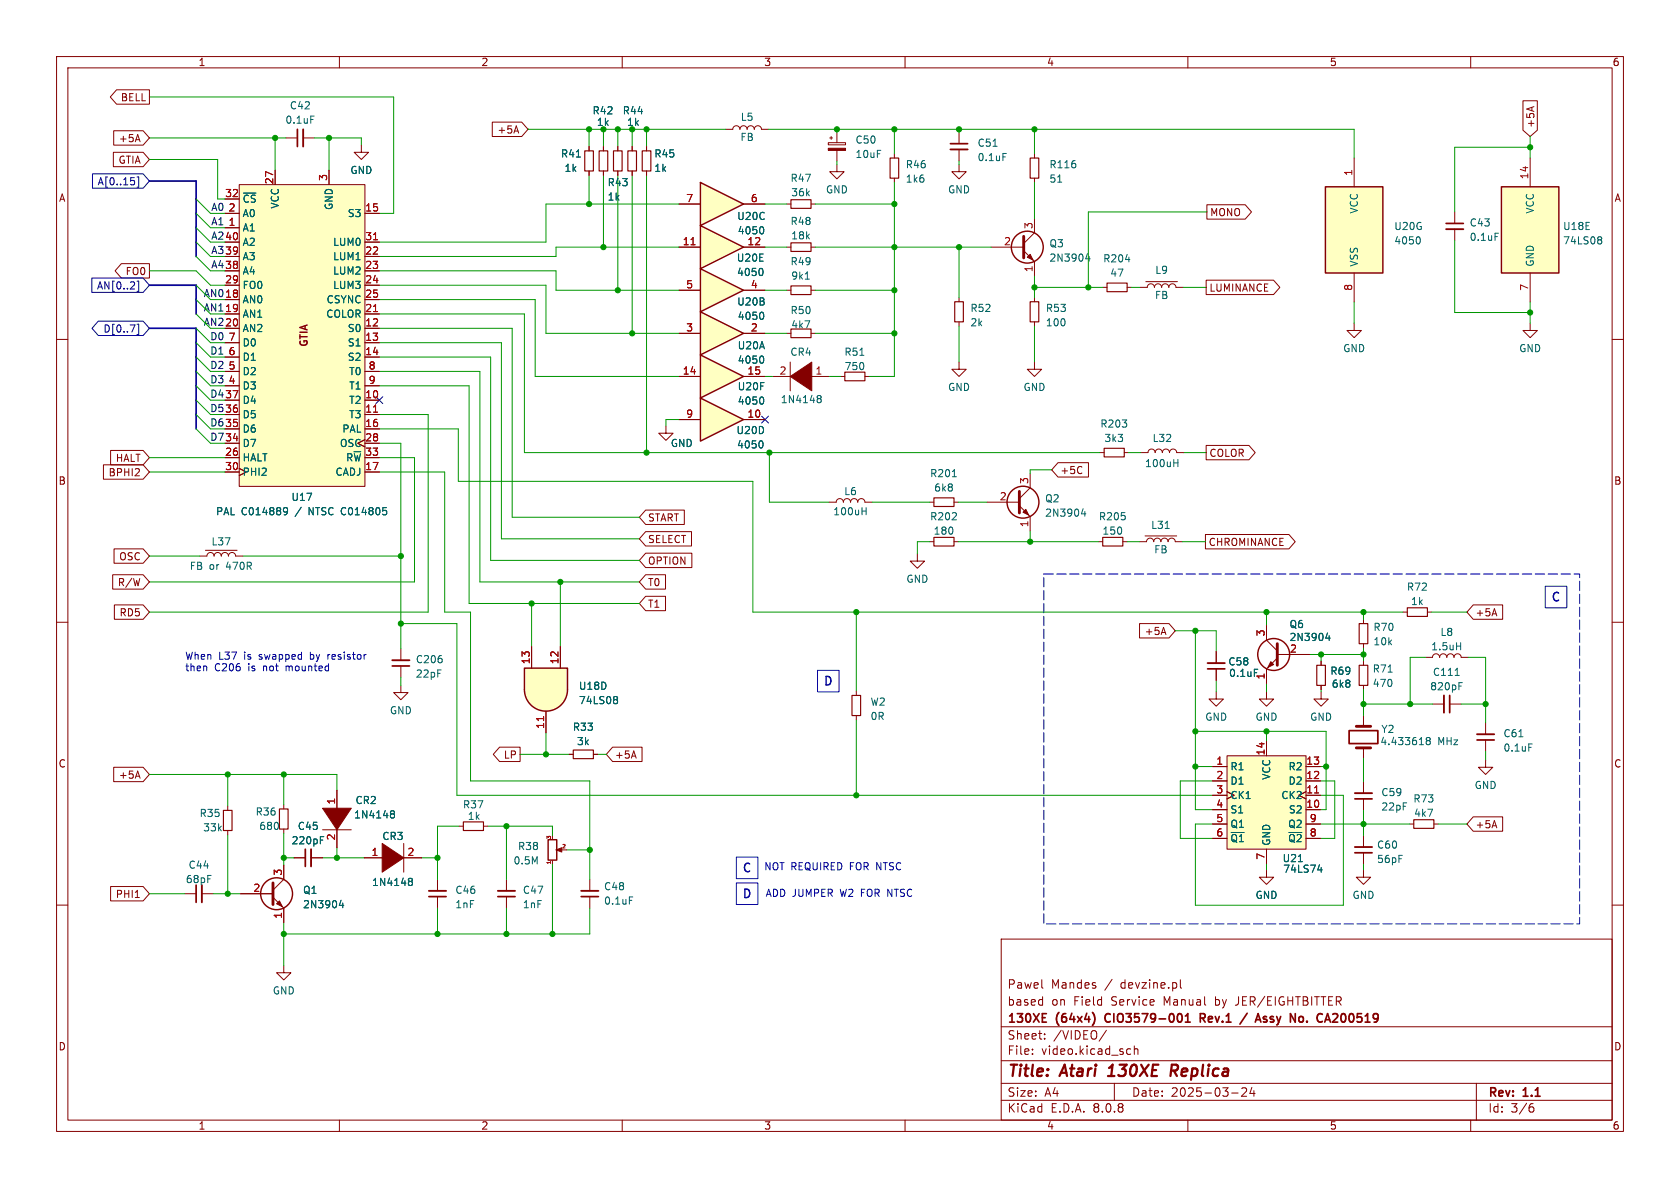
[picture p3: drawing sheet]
<svg xmlns="http://www.w3.org/2000/svg" width="297mm" height="210mm" viewBox="0 0 297 210" stroke-linecap="round" stroke-linejoin="round" font-family="sans-serif">
<g fill="none" stroke="#840000" stroke-width=".18">
<path d="M10 10h277v190h-277zM12 12h273v186h-273zM60 10v2M110 10v2M160 10v2M210 10v2M260 10v2M109.2 25.9v.8M109.2 30.2v.8M201.5 50.8h1.3a.64 .64 0 0 1 .7-.6 .64 .64 0 0 1 .6 .6 .64 .64 0 0 1 .6-.6 .64 .64 0 0 1 .7 .6 .64 .64 0 0 1 .6-.6 .64 .64 0 0 1 .6 .6 .64 .64 0 0 1 .7-.6 .64 .64 0 0 1 .6 .6h1.3M202.6 49.8h5.6M10 60h2"/>
<path d="M285 60h2M201.4 95.8h1.3a.64 .64 0 0 1 .6-.7 .64 .64 0 0 1 .7 .7 .64 .64 0 0 1 .6-.7 .64 .64 0 0 1 .6 .7 .64 .64 0 0 1 .7-.7 .64 .64 0 0 1 .6 .7 .64 .64 0 0 1 .6-.7 .64 .64 0 0 1 .7 .7h1.2M202.4 94.7h5.6M10 110h2M285 110h2M70.9 121.2v1.2h1.2l-1.2 1.3-1.3-1.3h1.3M241 138.2v2M262.6 134.4v1.2h1.3l-1.3 1.3-1.2-1.3h1.2M262.6 127.8v2M262.6 130.8v2M42.5 158h5.8M48.3 158.6l1.9 1.9v2.6"/>
<path d="M50.2 152.9v2.5l-1.9 2M51.9 151.6h2.1M55 151.6h2M241 141.2v2.1M10 160h2M177 166h108v32h-108zM184.2 176.7l.1 .1M184.2 174.6l.2 .1M184.3 176.2v1.5M184.3 177.6l-.1 .1M208.7 173.2v1.3l.2 .2M285 160h2"/>
<path d="M60 198v2M110 198v2M160 198v2M177 194.5h108M177 191.5h108M177 187.5h108M177 181.5h108M182.5 186.3v.1M182.5 185.5v.1M184.7 183.6v.1M184.7 182.8v.1M195.6 182.1l-1.3 2"/>
<path d="M197 191.5v3M199.5 185.4l.4 .1M199.9 186.3l-.4 .1M200.5 185.5l.2-.1 .4 .1 .1 .9M200.5 184.9v1.5M210 198v2M217.7 193.2h1.2M219.5 192.4l.6-.1 .2 .1 .1 .3-.9 1.1h.9M221.3 192.2l-.3 1.1h.9M221.7 192.8v1M260 198v2M261 191.5v6.5"/>
<path d="M270.6 195.7h.4l.2 .3-.1 .5-.5 .1M271 195.1l-.4 .1"/>
</g>
<path d="M195.9 190.2h1.1M196.5 188.5l-.4 .3M207.5 189.3l.6 .9M207.9 188.2h-.7l-.3 2M208 189.2l-1 .1" fill="none" stroke="#840000" stroke-width=".4"/>
<g fill="none" stroke="#840000" stroke-width=".3">
<path d="M261.1 130.8h3.1M54 150.1v3.1M239.5 141.2h3.1M184.3 179.2h.7M193.5 179.6v1M195.5 179.4l-.2 .4 .2 .7M208.9 179.5v.9M209.6 179.6l.4-.4v1.5M212.6 180l.5 .7M212.9 179.3l-.7-.1v1.5M212.9 179.9l-.7 .1M220.5 179.1l-1.3 1.9"/>
<path d="M222.4 179.2l.5 1.5M223.9 179.8l-.3-.1-.3 .2 .1 .2 .5 .2M230.1 179.7l.3 .3v.4l-.3 .3M234.7 179.2l.5 1.5M236.2 179.2l-.6 .1M236.4 179.8l-.8 .9h.9M184.3 180.7h.7M209.6 180.7h.8M222.1 180.3h.7M223.3 180.6h.6"/>
</g>
<path d="M261.1 129.8h3.1M55 150.1v3.1M239.5 140.2h3.1" fill="none" stroke="#840000" stroke-width=".33"/>
<path d="M206 93.4h.7M268.5 130.2h.7M270.3 131.5h.6M56.6 148.5h.5M56.6 147.9h.6M60.3 159.1l-.3 .9h.8M60.6 159.6v.9" fill="none" stroke="#006464" stroke-width=".18"/>
<path d="M48.3 156.1v3.8" fill="none" stroke="#840000" stroke-width=".51"/>
<path d="M48.9 159.8l.5-.5 .5 1z" fill="#840000" stroke="#840000" stroke-width=".18"/>
<circle cx="48.9" cy="158" r="2.82" fill="none" stroke="#840000" stroke-width=".25"/>
<path d="M108.5 26.7h1.5v3.5h-1.5z" fill="none" stroke="#840000" stroke-width=".2"/>
<path d="M123.8 55.1l7.6 3.8-7.6 3.8z" fill="#ffffc2"/>
<path d="M123.8 55.1l7.6 3.8-7.6 3.8z" fill="none" stroke="#840000" stroke-width=".25"/>
<path d="M257.2 37.5v2M120 58.9h3.8M131.4 58.9h3.9M257.2 40.5v2M270.5 57.2v1.2h1.3l-1.3 1.3-1.3-1.3h1.3M215 122.3v1.3h1.3l-1.3 1.2-1.3-1.2h1.3M223.9 122.3v1.3h1.3l-1.3 1.2-1.3-1.2h1.3M233.6 122.3v1.3h1.2l-1.2 1.2-1.3-1.2h1.3" fill="none" stroke="#840000" stroke-width=".18"/>
<path d="M264.3 41.2h.6M134.7 62.9a.79 .79 0 0 1 0 1.3" fill="none" stroke="#006464" stroke-width=".18"/>
<path d="M255.7 40.5h3" fill="none" stroke="#840000" stroke-width=".33"/>
<path d="M255.7 39.5h3" fill="none" stroke="#840000" stroke-width=".3"/>
<path d="M234.3 33h10.2v15.3h-10.2z" fill="#ffffc2"/>
<path d="M234.3 33h10.2v15.3h-10.2z" fill="none" stroke="#840000" stroke-width=".25"/>
<path d="M239.4 27.9v5.1M239.4 57.2v1.2h1.3l-1.3 1.3-1.3-1.3h1.3M239.4 48.3v5" fill="none" stroke="#840000" stroke-width=".18"/>
<path d="M250.8 41.9a.79 .79 0 0 1 0 1.2" fill="none" stroke="#006464" stroke-width=".18"/>
<path d="M123.8 70.4l7.6 3.8-7.6 3.8z" fill="#ffffc2"/>
<path d="M123.8 70.4l7.6 3.8-7.6 3.8z" fill="none" stroke="#840000" stroke-width=".25"/>
<path d="M120 74.2h3.8M131.4 74.2h3.9" fill="none" stroke="#840000" stroke-width=".18"/>
<path d="M134.6 77.9a.79 .79 0 0 1 0 1.3" fill="none" stroke="#006464" stroke-width=".18"/>
<path d="M123.8 62.7l7.6 3.8-7.6 3.9z" fill="#ffffc2"/>
<path d="M123.8 62.7l7.6 3.8-7.6 3.9z" fill="none" stroke="#840000" stroke-width=".25"/>
<path d="M182.9 27.2v.7M182.9 31.5v.8M120 66.5h3.8M131.4 66.5h3.9M50.2 142.2v.8M50.2 146.6v.7" fill="none" stroke="#840000" stroke-width=".18"/>
<path d="M187 32.2h.7M134.7 70.2a.79 .79 0 0 1 0 1.2" fill="none" stroke="#006464" stroke-width=".18"/>
<path d="M182.1 27.9h1.5v3.6h-1.5zM49.4 143h1.5v3.6h-1.5z" fill="none" stroke="#840000" stroke-width=".2"/>
<path d="M265.4 33h10.2v15.3h-10.2z" fill="#ffffc2"/>
<path d="M265.4 33h10.2v15.3h-10.2z" fill="none" stroke="#840000" stroke-width=".25"/>
<path d="M270.5 27.9v5.1M270.5 48.3v5" fill="none" stroke="#840000" stroke-width=".18"/>
<path d="M282.7 41.9h.2l.3 .2-.3 .3M282.7 42.4h.2M282.9 42.4l.3 .2v.3l-.2 .2h-.3" fill="none" stroke="#006464" stroke-width=".18"/>
<path d="M123.8 47.5l7.6 3.8-7.6 3.8z" fill="#ffffc2"/>
<path d="M123.8 47.5l7.6 3.8-7.6 3.8z" fill="none" stroke="#840000" stroke-width=".25"/>
<path d="M120 51.3h3.8M131.4 51.3h3.9" fill="none" stroke="#840000" stroke-width=".18"/>
<path d="M134.7 55.2a.79 .79 0 0 1 0 1.3" fill="none" stroke="#006464" stroke-width=".18"/>
<path d="M123.8 32.3l7.6 3.8-7.6 3.8z" fill="#ffffc2"/>
<path d="M123.8 32.3l7.6 3.8-7.6 3.8z" fill="none" stroke="#840000" stroke-width=".25"/>
<path d="M120 36.1h3.8M131.4 36.1h3.9" fill="none" stroke="#840000" stroke-width=".18"/>
<path d="M134.7 40.1a.79 .79 0 0 1 0 1.2" fill="none" stroke="#006464" stroke-width=".18"/>
<path d="M216.9 133.6h14v16.5h-14z" fill="#ffffc2"/>
<g fill="none" stroke="#840000" stroke-width=".18">
<path d="M214.4 135.5h2.5M214.4 138h2.5M216.9 133.6h14v16.5h-14zM223.9 131.1v2.5M230.9 140l-1.3 .6 1.3 .6M230.9 135.5h2.5M230.9 138h2.5M214.4 143.1h2.5M214.4 140.6h2.5M214.4 145.7h2.5M214.4 148.2h2.5M223.9 153.8v1.3h1.3l-1.3 1.2-1.3-1.2h1.3"/>
<path d="M223.9 150.1v2.6M230.9 143.1h2.5M230.9 140.6h2.5M230.9 145.7h2.5M230.9 148.2h2.5"/>
</g>
<path d="M232.4 140.2h.7" fill="none" stroke="#a90000" stroke-width=".18"/>
<path d="M229.5 152.3h.8M233 153.8h.8M233.6 153.4v.8" fill="none" stroke="#006464" stroke-width=".18"/>
<path d="M123.8 39.9l7.6 3.8-7.6 3.8z" fill="#ffffc2"/>
<g fill="none" stroke="#840000" stroke-width=".25">
<path d="M123.8 39.9l7.6 3.8-7.6 3.8z"/>
<circle cx="225.2" cy="115.7" r="2.82"/>
</g>
<g fill="none" stroke="#840000" stroke-width=".18">
<path d="M63.9 25.7v1.2h1.3l-1.3 1.3-1.3-1.3h1.3M104.1 25.9v.8M104.1 30.2v.8M106.7 25.9v.8M106.7 30.2v.8M111.8 25.9v.8M111.8 30.2v.8M120 43.7h3.8M131.4 43.7h3.9M117.7 75.3v1.3h1.3l-1.3 1.3-1.2-1.3h1.2M164.3 88.8h.8M168.7 88.8h.7"/>
<path d="M194.4 80h.8M198.8 80h.7M201.7 80h1.2a.64 .64 0 0 1 .7-.6 .64 .64 0 0 1 .6 .6 .64 .64 0 0 1 .7-.6 .64 .64 0 0 1 .6 .6 .64 .64 0 0 1 .6-.6 .64 .64 0 0 1 .7 .6 .64 .64 0 0 1 .6-.6 .64 .64 0 0 1 .6 .6h1.3M70.9 114.7v2M70.9 117.7v2.1M223.9 110.6v2.6l1.9 1.9M225.8 116.3l-1.9 1.9v2.6M225.8 115.7h5.7M233.6 116.8v.8M241 109.5v.7M241 113.8v.8M241 116.8v.8"/>
<path d="M252 116.2h1.2a.64 .64 0 0 1 .7-.6 .64 .64 0 0 1 .6 .6 .64 .64 0 0 1 .6-.6 .64 .64 0 0 1 .7 .6 .64 .64 0 0 1 .6-.6 .64 .64 0 0 1 .6 .6 .64 .64 0 0 1 .7-.6 .64 .64 0 0 1 .6 .6h1.3M59.6 139.7v3.8M233.6 121.2v.7M241 121.2v.7M241 126.5v1.9M241 132.2v1.9M32.6 158h2.1M35.7 158h2M40.3 142.5v.8M40.3 146.8v.8M57 146.7h5.1M59.6 146.1v3.8"/>
<path d="M241 153.8v1.3h1.3l-1.3 1.2-1.2-1.2h1.2M241 147.7v2M241 150.7v2.1M249.2 145.7h.7M253.5 145.7h.8M50.2 170.7v1.3h1.2l-1.2 1.2-1.3-1.2h1.3"/>
</g>
<path d="M122.2 43.3h.7" fill="none" stroke="#a90000" stroke-width=".18"/>
<g fill="none" stroke="#006464" stroke-width=".18">
<path d="M101.9 27.8h.7M134.6 47.4a.79 .79 0 0 1 0 1.3M168.4 84.3h.7M207.5 81.8h.7M208.2 81.2v1.3M234.7 111.9l-.3 .9h.8M235 112.4v.8M245.4 118.8h.7M257.5 114.2h.7M258.2 113.6v1.3M252.4 130.9l-.3-.2 .3-.3h.2l.3 .2-.3 .3M252.4 130.9l-.3 .3 .1 .3 .2 .1h.3l.2-.2v-.2l-.3-.3"/>
<path d="M252.4 130.9h.2M69.1 143.8l.2 .1M69.1 143.4l.4-.1 .2 .1v.2l-.2 .3M69.3 143.9h.2M69.3 143.9h-.2M69.5 143.9l.2 .2v.4l-.2 .1-.4-.1"/>
</g>
<path d="M69.3 116.7h3.1M35.7 156.5v3M239.5 149.7h3.1" fill="none" stroke="#840000" stroke-width=".33"/>
<path d="M69.3 117.7h3.1M238.5 129.2h5.1v2.2h-5.1zM34.7 156.5v3M239.5 150.7h3.1" fill="none" stroke="#840000" stroke-width=".3"/>
<path d="M103.4 26.7h1.5v3.5h-1.5zM105.9 26.7h1.5v3.5h-1.5zM111 26.7h1.5v3.5h-1.5zM195.2 79.2h3.6v1.6h-3.6zM165.1 88h3.6v1.5h-3.6zM232.8 117.6h1.5v3.6h-1.5zM240.3 117.6h1.5v3.6h-1.5zM240.3 110.2h1.5v3.6h-1.5zM39.5 143.3h1.5v3.5h-1.5zM249.9 144.9h3.6v1.5h-3.6z" fill="none" stroke="#840000" stroke-width=".2"/>
<g fill="#840000" stroke="#840000" stroke-width=".18">
<path d="M57 142.9h5.1l-2.5 3.8z"/>
<path d="M224.7 117l.5 .5-1 .5z"/>
</g>
<path d="M225.8 113.8v3.8M239.8 128.4h2.5M239.8 132.2h2.5" fill="none" stroke="#840000" stroke-width=".51"/>
<path d="M42.3 32.6h22.2v53.4h-22.2z" fill="#ffffc2"/>
<g fill="none" stroke="#840000" stroke-width=".18">
<path d="M39.8 37.7h2.5M39.8 35.2h2.5M42.3 32.6h22.2v53.4h-22.2zM48.6 30.1v2.5M50.5 24.4h2.1M53.6 24.4h2M58.2 30.1v2.5M64.5 37.7h2.6M114.3 25.9v.8M114.3 30.2v.8M128.3 22.9h1.2a.64 .64 0 0 1 .7-.7 .64 .64 0 0 1 .6 .7 .64 .64 0 0 1 .6-.7 .64 .64 0 0 1 .7 .7 .64 .64 0 0 1 .6-.7 .64 .64 0 0 1 .6 .7 .64 .64 0 0 1 .7-.7 .64 .64 0 0 1 .6 .7h1.3M39.8 40.3h2.5"/>
<path d="M39.8 58h2.5M39.8 53h2.5M39.8 55.5h2.5M39.8 45.3h2.5M39.8 47.9h2.5M39.8 50.4h2.5M39.8 42.8h2.5M64.5 58h2.6M64.5 53h2.6M64.5 55.5h2.6M64.5 45.3h2.6M64.5 47.9h2.6"/>
<path d="M64.5 50.4h2.6M64.5 42.8h2.6M194.9 50.8h.8M199.3 50.8h.7M39.8 70.7h2.5M39.8 73.3h2.5M39.8 60.6h2.5M39.8 63.1h2.5M39.8 75.8h2.5M39.8 78.4h2.5M39.8 68.2h2.5M39.8 65.7h2.5"/>
<path d="M64.5 77.7l-1.3 .7 1.3 .6M64.5 70.7h2.6M64.5 73.3h2.6M64.5 60.6h2.6M64.5 63.1h2.6M64.5 75.8h2.6M64.5 78.4h2.6M64.5 68.2h2.6M64.5 65.7h2.6M35.3 98.3h1.3a.64 .64 0 0 1 .6-.6 .64 .64 0 0 1 .6 .6 .64 .64 0 0 1 .7-.6 .64 .64 0 0 1 .6 .6 .64 .64 0 0 1 .7-.6 .64 .64 0 0 1 .6 .6 .64 .64 0 0 1 .6-.6 .64 .64 0 0 1 .7 .6h1.2M36.3 97.3h5.6M39.8 83.4h2.5"/>
<path d="M39.8 80.9h2.5M42.3 82.8l1.3 .6-1.3 .7M64.5 83.4h2.6M64.5 80.9h2.6M194.2 95.8h.7M198.5 95.8h.8M215 115.2v2M215 118.2v2.1M248 108.2h.8M252.3 108.2h.8M151.4 122.2v.7M151.4 126.5v.8"/>
<path d="M253.2 124.5h2.1M256.3 124.5h2M64.4 151.6h3.8M70.7 151.6h3.8M71.4 149.1v5.1M77.3 155.4v2.1M77.3 158.5v2M89.5 155.4v2.1M89.5 158.5v2M104.3 155.4v2.1M104.3 158.5v2"/>
</g>
<path d="M66 55.1h.8M66 42.4h.8M66 72.9h.8" fill="none" stroke="#a90000" stroke-width=".18"/>
<g fill="none" stroke="#006464" stroke-width=".18">
<path d="M54.9 20.5h.6M199 45.9h.8M50.3 89.7l.5 .2a.84 .84 0 0 1-.3 1.1h-.3M50.8 90.3l-.2 .2h-.3M221.8 118.3h.6M257.3 119.4h.7M257.9 121.3h.4M257.9 120.7h.6M72.3 155.7l.1 .1M72.3 155.3h.4l.2 .1v.2l-.2 .2M72.4 155.8h.3M72.4 155.8l-.1 .1"/>
<path d="M72.7 155.8l.2 .3v.3l-.2 .1h-.4M111.3 158.6h.6"/>
</g>
<path d="M53.6 22.9v3M213.5 117.2h3M255.3 122.9v3.1M75.8 157.5h3.1M88 157.5h3.1M102.7 157.5h3.1" fill="none" stroke="#840000" stroke-width=".33"/>
<path d="M52.6 22.9v3M213.5 118.2h3M256.3 122.9v3.1M75.8 158.5h3.1M88 158.5h3.1M102.7 158.5h3.1" fill="none" stroke="#840000" stroke-width=".3"/>
<path d="M113.5 26.7h1.6v3.5h-1.6zM195.7 50h3.6v1.6h-3.6zM194.9 95h3.6v1.5h-3.6zM248.8 107.4h3.5v1.6h-3.5zM150.6 122.9h1.5v3.6h-1.5z" fill="none" stroke="#840000" stroke-width=".2"/>
<path d="M67.6 149.1l3.8 2.5-3.8 2.6z" fill="#840000" stroke="#840000" stroke-width=".18"/>
<path d="M92.7 121.9h7.6a3.8 3.8 0 0 1-3.8 3.8 3.8 3.8 0 0 1-3.8-3.8z" fill="#ffffc2" stroke="#ffffc2" stroke-width=".18"/>
<path d="M92.7 118.1h7.6v3.8h-7.6z" fill="#ffffc2"/>
<g fill="none" stroke="#840000" stroke-width=".25">
<path d="M92.7 118.1h7.6v3.8a3.8 3.8 0 0 1-3.8 3.8 3.8 3.8 0 0 1-3.8-3.8zM96.9 148.4h1.5v3.6h-1.5z"/>
<circle cx="181.6" cy="43.7" r="2.82"/>
<circle cx="180.8" cy="88.8" r="2.82"/>
</g>
<g fill="none" stroke="#840000" stroke-width=".18">
<path d="M20.6 15.9h5.8v2.5h-5.8l-1.1-1.3zM269.2 17.8h2.6v5.2l-1.3 1.1-1.3-1.1zM271.2 18.9l-1.3 .4M20 26.9h5.3l1.1 1.3-1.1 1.3h-5.3zM20.1 23.1h5.2l1.1 1.3-1.1 1.3h-5.2zM24.3 23.8l.5 1.3M39.8 37.7h2.5M39.8 35.2h2.5M48.6 30.1v2.5M58.2 30.1v2.5M64.5 37.7h2.6M87 21.6h5.2l1.1 1.3-1.1 1.2h-5.2z"/>
<path d="M91.3 22.3l.4 1.2M104.1 25.9v.8M104.1 30.2v.8M106.7 25.9v.8M106.7 30.2v.8M109.2 25.9v.8M109.2 30.2v.8M111.8 25.9v.8M111.8 30.2v.8M114.3 25.9v.8M114.3 30.2v.8M120 36.1h3.8"/>
<path d="M131.4 36.1h3.9M139.1 36.1h.7M143.4 36.1h.7M146.4 25.2h3.1v.4h-3.1zM146.7 24.4h.5M146.9 24.1v.5M148 29.1v1.3h1.2l-1.2 1.2-1.3-1.2h1.3M148 23.4v1.8M148 26.6v1.8M158.1 27.2v.7M158.1 31.5v.8M169.5 29.1v1.3h1.3l-1.3 1.2-1.2-1.2h1.2"/>
<path d="M169.5 23.4v2M169.5 26.4v2M182.9 38.6v2.5l-1.9 2M213.4 36.2h6.7l1.1 1.3-1.1 1.2h-6.7zM21.5 46.6h4.9v2.5h-4.9l-1.2-1.2zM39.8 40.3h2.5M39.8 58h2.5M39.8 53h2.5M39.8 55.5h2.5M39.8 45.3h2.5M39.8 47.9h2.5M39.8 50.4h2.5"/>
<path d="M39.8 42.8h2.5M64.5 58h2.6M64.5 53h2.6M64.5 55.5h2.6M64.5 45.3h2.6M64.5 47.9h2.6M64.5 50.4h2.6M64.5 42.8h2.6M120 43.7h3.8M120 51.3h3.8M120 58.9h3.8M131.4 43.7h3.9"/>
<path d="M131.4 51.3h3.9M131.4 58.9h3.9M139.1 43.7h.7M139.1 51.3h.7M139.1 58.9h.7M143.4 43.7h.7M143.4 51.3h.7M143.4 58.9h.7M169.5 52.6v.7M169.5 56.9v.8M175.3 43.7h5.7M181 44.3l1.9 1.9v2.6"/>
<path d="M182.9 52.6v.7M182.9 56.9v.8M213.2 49.5h12l1.1 1.3-1.1 1.3h-12zM19.6 79.6h5.7l1.1 1.3-1.1 1.3h-5.7zM39.8 70.7h2.5M39.8 73.3h2.5M39.8 60.6h2.5M39.8 63.1h2.5M39.8 75.8h2.5M39.8 78.4h2.5M39.8 68.2h2.5M39.8 65.7h2.5"/>
<path d="M64.5 77.7l-1.3 .7 1.3 .6M64.5 70.7h2.6M64.5 73.3h2.6M64.5 60.6h2.6M64.5 63.1h2.6M64.5 75.8h2.6M64.5 78.4h2.6M64.5 68.2h2.6M64.5 65.7h2.6M120 66.5h3.8M120 74.2h3.8M131.4 66.5h3.9"/>
<path d="M131.4 74.2h3.9M136.5 66.5h3.8M139.7 64v5.1M142.9 66.5h3.8M148.6 66.5h.8M152.9 66.5h.8M169.5 64v1.3h1.3l-1.3 1.2-1.2-1.2h1.2M182.9 64v1.3h1.2l-1.2 1.2-1.3-1.2h1.3M213.2 78.7h7.6l1.1 1.3-1.1 1.3h-7.6zM18.3 82.2h7l1.1 1.2-1.1 1.3h-7zM20.2 97h5.1l1.1 1.3-1.1 1.3h-5.1zM39.8 83.4h2.5"/>
<path d="M39.8 80.9h2.5M42.3 82.8l1.3 .6-1.3 .7M64.5 83.4h2.6M64.5 80.9h2.6M114.1 94h8.1v2.5h-8.1l-1.1-1.2zM114.1 97.8h8.2v2.5h-8.2l-1.1-1.2zM114.1 90.2h6.9v2.5h-6.9l-1.1-1.3zM146.6 88.8h1.2a.64 .64 0 0 1 .7-.7 .64 .64 0 0 1 .6 .7 .64 .64 0 0 1 .6-.7 .64 .64 0 0 1 .7 .7 .64 .64 0 0 1 .6-.7 .64 .64 0 0 1 .6 .7 .64 .64 0 0 1 .7-.7 .64 .64 0 0 1 .6 .7h1.3M162.2 97.9v1.3h1.2l-1.2 1.3-1.3-1.3h1.3M164.3 95.8h.8M168.7 95.8h.7M174.5 88.8h5.7"/>
<path d="M180.2 89.4l1.9 1.9v2.6M182.1 83.7v2.5l-1.9 1.9M187 81.8h5.4v2.5h-5.4l-1.1-1.2zM191 82.5l.3 .1M191.3 83.6l-.3 .1M213.1 94.5h14.8l1.1 1.3-1.1 1.2h-14.8zM19.9 101.6h5.4l1.1 1.3-1.1 1.2h-5.4zM20.2 106.9h5.1l1.1 1.3-1.1 1.3h-5.1zM94 114.3v3.8M99.1 114.3v3.8M114.1 101.6h3.6v2.5h-3.6l-1.1-1.2zM114.1 105.4h3.6v2.6h-3.6l-1.1-1.3z"/>
<path d="M201.5 110.2h5.2l1.1 1.3-1.1 1.3h-5.2zM205.7 110.9l.4 1.3M215 115.2v2M215 118.2v2.1M223.9 110.6v2.6M223.9 118.2v2.6M225.8 115.7h5.7M233.6 116.8v.8M260.4 106.9h5.2v2.6h-5.2l-1.1-1.3zM264.2 107.6l.4 1.3M20.1 135.6h5.2l1.1 1.3-1.1 1.3h-5.2zM24.3 136.3l.5 1.3"/>
<path d="M59.6 139.7v3.8M88.3 132.1h3.6v2.5h-3.6l-1.1-1.2zM96.5 125.7v3.8M100.6 133.4h.7M104.9 133.4h.8M108.3 132.1h5.2v2.5h-5.2l-1.1-1.2zM112 132.8l.5 1.2M214.4 135.5h2.5M214.4 138h2.5M223.9 131.1v2.5M230.9 140l-1.3 .6 1.3 .6M230.9 135.5h2.5"/>
<path d="M230.9 138h2.5M233.6 121.2v.7M19.6 156.7h5.7l1.1 1.3-1.1 1.3h-5.7zM23.9 158.7h.7M42.5 158h5.8M50.2 152.9v2.5M51.9 151.6h2.1M55 151.6h2M59.6 146.1v3.8M64.4 151.6h3.8M70.7 151.6h3.8M81.2 146.1h.7"/>
<path d="M85.5 146.1h.7M97.7 147.7v.6M97.7 152.1v.7M99.2 150.2h1M214.4 143.1h2.5M214.4 140.6h2.5M214.4 145.7h2.5M214.4 148.2h2.5M223.9 150.1v2.6M230.9 143.1h2.5M230.9 140.6h2.5M230.9 145.7h2.5"/>
<path d="M230.9 148.2h2.5M260.4 144.4h5.2v2.5h-5.2l-1.1-1.2zM264.2 145.1l.4 1.2M50.2 160.5v2.6"/>
</g>
<path d="M66 55.1h.8M66 42.4h.8M122.2 43.3h.7M66 72.9h.8M96.1 126.7v.7M97.3 152.3v.3M232.4 140.2h.7" fill="none" stroke="#a90000" stroke-width=".18"/>
<g fill="none" stroke="#006464" stroke-width=".18">
<path d="M101.9 27.8h.7M175.6 25.9h.7M177.3 27.1h.6M134.6 47.4a.79 .79 0 0 1 0 1.3M134.7 40.1a.79 .79 0 0 1 0 1.2M134.7 55.2a.79 .79 0 0 1 0 1.3M142.4 49.3h.7M192.2 44.8l-.3 .9h.8M192.5 45.3v.9M134.6 77.9a.79 .79 0 0 1 0 1.3M134.7 62.9a.79 .79 0 0 1 0 1.3M134.7 70.2a.79 .79 0 0 1 0 1.2"/>
<path d="M144.6 70.4l.1 .1M144.6 70l.3-.1 .2 .1 .1 .2-.3 .3M144.7 70.5h.2M144.7 70.5h-.1M144.9 70.5l.3 .2-.1 .4-.2 .1-.3-.1M152 62.8h.7M50.3 89.7l.5 .2a.84 .84 0 0 1-.3 1.1h-.3M50.8 90.3l-.2 .2h-.3M152.4 90.3h.7M153.1 89.7v1.3M191.5 89.9l-.3 .9h.8M191.8 90.4v.9"/>
<path d="M221.8 118.3h.6M234.7 111.9l-.3 .9h.8M235 112.4v.8M108.7 123.1h.2l.3 .3-.3 .3M108.7 123.7h.2M108.9 123.7l.3 .2v.3l-.1 .1-.4 .1M56.6 148.5h.5M56.6 147.9h.6M60.3 159.1l-.3 .9h.8M60.6 159.6v.9M69.1 143.8l.2 .1M69.1 143.4l.4-.1 .2 .1v.2l-.2 .3"/>
<path d="M69.3 143.9h.2M69.3 143.9h-.2M69.5 143.9l.2 .2v.4l-.2 .1-.4-.1M72.3 155.7l.1 .1M72.3 155.3h.4l.2 .1v.2l-.2 .2M72.4 155.8h.3M72.4 155.8l-.1 .1M72.7 155.8l.2 .3v.3l-.2 .1h-.4M229.5 152.3h.8M233 153.8h.8M233.6 153.4v.8"/>
</g>
<path d="M139.8 35.3h3.6v1.5h-3.6zM157.4 27.9h1.5v3.6h-1.5zM139.8 42.9h3.6v1.6h-3.6zM139.8 50.5h3.6v1.6h-3.6zM139.8 58.2h3.6v1.5h-3.6zM168.8 53.3h1.5v3.6h-1.5zM182.1 53.3h1.5v3.6h-1.5zM149.4 65.8h3.5v1.5h-3.5zM165.1 95h3.6v1.5h-3.6zM101.3 132.6h3.6v1.5h-3.6zM81.9 145.3h3.6v1.5h-3.6z" fill="none" stroke="#840000" stroke-width=".2"/>
<g fill="#840000" stroke="#840000" stroke-width=".18">
<path d="M98.3 150.2l1-.3v.7l-1-.4h.3z"/>
<path d="M182.1 45l.5 1-1-.5z"/>
<path d="M146.4 26.2h3.1v.4h-3.1z"/>
<path d="M139.7 66.5l3.8-2.5v5.1z"/>
<path d="M180.8 90.6l.6-.6 .5 1.1z"/>
</g>
<path d="M181 41.8v3.8M180.2 86.9v3.8" fill="none" stroke="#840000" stroke-width=".51"/>
<path d="M168 26.4h3.1" fill="none" stroke="#840000" stroke-width=".33"/>
<path d="M168 25.4h3.1" fill="none" stroke="#840000" stroke-width=".3"/>
<path d="M16.4 30.7h8.9l1.1 1.3-1.1 1.3h-8.9zM23.7 32v.6M24.2 31.3h.3v1.8h-.3M16.2 49.1h9.1l1.1 1.3-1.1 1.3h-9.1zM17.4 56.8h7.9l1.1 1.2-1.1 1.3h-7.9l-1.1-1.3zM24.2 57.3h.3v1.8h-.3M24.2 49.7h.3v1.8h-.3M66.4 70.1l1.3 1.2M67.7 70.1l-1.3 1.2M134.6 73.6l1.3 1.2M135.9 73.6l-1.3 1.2" fill="none" stroke="#000084" stroke-width=".18"/>
<path d="M58 115.7v.8M58.2 115.7l-.2 .2M144.5 118.5h3.8v3.8h-3.8zM273.2 103.6h3.8v3.8h-3.8zM130.2 156.1h3.8v3.8h-3.8zM130.2 151.5h3.8v3.8h-3.8z" fill="none" stroke="#0000c2" stroke-width=".18"/>
<path d="M184.5 101.5h94.8v61.8h-94.8z" fill="none" stroke="#0000c2" stroke-width=".18" stroke-dasharray="1.7 .6"/>
<path d="M26.4 32h8.3v13.3M26.4 50.4h8.3v5.1M26.4 58h8.3v17.8" fill="none" stroke="#000084" stroke-width=".3"/>
<g fill="none" stroke="#009600" stroke-width=".18">
<path d="M26.4 17.1h43.2v20.6h-2.5M26.4 24.4h24.1M26.4 28.2h12.1v7h1.3M34.7 37.7l2.5 2.6h2.6M34.7 35.2l2.5 2.5M48.6 24.4v5.7M55.6 24.4h8.3v1.3M58.2 24.4v5.7M93.3 22.7v.2h35M104.1 22.9v3M104.1 31v5.1M106.7 22.9v3"/>
<path d="M106.7 31v12.7M109.2 22.9v3M109.2 31v20.3M111.8 22.9v3M111.8 31v27.9M114.3 22.9v3M114.3 31v49M120 36.1h-23.5v6.7h-29.4M135.3 36.1h3.8M135.9 22.9h103.5v5M144.1 36.1h14M148 22.9v.5"/>
<path d="M148 28.4v.7M158.1 22.9v4.3M158.1 32.3v34.2h-4.4M169.5 22.9v.5M169.5 28.4v.7M182.9 22.9v4.3M182.9 32.3v6.3M213.4 37.5h-21v13.3M270.5 24.1v3.8M270.5 26h-13.3v11.5M26.4 47.9h8.3l2.5 2.5h2.6M34.7 53l2.5 2.5h2.6"/>
<path d="M34.7 58l2.5 2.6M34.7 40.3l2.5 2.5M34.7 55.5l2.5 2.5M34.7 50.4l2.5 2.6M34.7 42.8l2.5 2.5M34.7 45.3l2.5 2.6M67.1 55.5h25.6v24.5h101.7M67.1 50.4h29.4v8.5h23.5M67.1 47.9h31.2v3.4h21.7M67.1 58h23.5v33.4h22.4M67.1 53h27.5v13.5h25.4M120 43.7h-21.7v1.6h-31.2"/>
<path d="M135.3 43.7h3.8M135.3 58.9h3.8M135.3 51.3h3.8M144.1 43.7h31.2M144.1 58.9h14M144.1 51.3h14M169.5 43.7v8.9M169.5 57.7v6.3M182.9 48.8v3.8M182.9 57.7v6.3M182.9 50.8h12M200 50.8h1.5"/>
<path d="M209.2 50.8h4M239.4 53.3v3.9M257.2 42.5v12.7h13.3M270.5 53.3v3.9M34.7 60.6l2.5 2.5h2.6M34.7 68.2l2.5 2.5M34.7 65.7l2.5 2.5M34.7 63.1l2.5 2.6M34.7 75.8l2.5 2.6M34.7 73.3l2.5 2.5M34.7 70.7l2.5 2.6M67.1 65.7h17.7v37.2h28.2"/>
<path d="M67.1 73.3h8.6v34.9h-49.3M67.1 75.8h13.9v9.3h52.1v23.1h114.9M67.1 68.2h15.8v38.5h30.1M67.1 60.6h21.5v34.7h24.4M67.1 63.1h19.6v36h26.3M67.1 78.4h3.8v36.3M120 74.2h-2.3v1.1M135.3 66.5h1.2M146.7 66.5h1.9M26.4 83.4h13.4M26.4 80.9h13.4M26.4 98.3h8.9"/>
<path d="M42.9 98.3h28M67.1 80.9h6.2v22h-46.9M67.1 83.4h11.5v24.8h4.6v29.8h21.1v17.4M136 80v8.8h10.6M154.2 88.8h10.1M164.3 95.8h-2.1v2.1M169.4 95.8h24.8M169.4 88.8h5.1M182.1 93.9v1.9M185.9 83.1h-3.8v.6M199.3 95.8h2.1M199.5 80h2.2"/>
<path d="M209 95.8h4.1M209.3 80h3.9M70.9 119.8v1.4M70.9 110.2h9.9v30.4h133.6M94 106.7v7.6M99.1 102.9v11.4M151.4 108.2v14M207.8 111.5h7.2v3.7M211.3 111.5v31.6h3.1M223.9 108.2v2.4M231.5 115.7h9.5M233.6 115.7v1.1"/>
<path d="M241 108.2v1.3M241 114.6v2.2M252 116.2h-2.7v8.3M253.1 108.2h6.2M259.6 116.2h3v11.6M26.4 136.9h33.2v2.8M40.3 136.9v5.6M50.2 136.9v5.3M91.9 133.4h8.7M96.5 129.5v3.9M105.7 133.4h1.5M151.4 127.3v13.3"/>
<path d="M211.3 129.3h23.1v13.8h-1M211.3 135.5h3.1M214.4 138h-5.7v10.2h5.7M215 120.3v2M223.9 120.8v1.5M223.9 129.3v1.8M233.4 138h2.6v10.2h-2.6M233.4 135.5h1M233.6 121.9v.4M241 124.5h12.2M241 121.9v4.6M241 134.1v4.1"/>
<path d="M258.3 124.5h4.3M262.6 132.8v1.6M26.4 158h6.2M37.7 158h4.8M40.3 147.6v10.4M50.2 147.3v5.6M50.2 151.6h1.7M57 151.6h7.4M59.6 149.9v1.7M74.5 151.6h2.8M81.2 146.1h-3.9v9.3M86.2 146.1h11.5v1.6"/>
<path d="M89.5 146.1v9.3M97.7 152.8v12.3M100.2 150.2h4.1M223.9 152.7v1.1M233.4 140.6h4.1v19.4h-26.2v-14.3h3.1M233.4 145.7h15.8M241 143.3v4.4M241 152.8v1M254.3 145.7h5M50.2 163.1v7.6M77.3 160.5v4.6M89.5 160.5v4.6"/>
<path d="M104.3 160.5v4.6h-54.1"/>
</g>
<g fill="#009600" stroke="#009600" stroke-width=".18">
<circle cx="270.5" cy="55.2" r=".46"/>
<circle cx="182.9" cy="22.9" r=".46"/>
<circle cx="270.5" cy="26" r=".46"/>
<circle cx="223.9" cy="129.3" r=".46"/>
<circle cx="234.4" cy="135.5" r=".46"/>
<circle cx="211.3" cy="129.3" r=".46"/>
<circle cx="211.3" cy="135.5" r=".46"/>
<circle cx="211.3" cy="111.5" r=".46"/>
<circle cx="249.3" cy="124.5" r=".46"/>
<circle cx="241" cy="124.5" r=".46"/>
<circle cx="241" cy="108.2" r=".46"/>
<circle cx="223.9" cy="108.2" r=".46"/>
<circle cx="241" cy="115.7" r=".46"/>
<circle cx="233.6" cy="115.7" r=".46"/>
<circle cx="262.6" cy="124.5" r=".46"/>
<circle cx="241" cy="145.7" r=".46"/>
<circle cx="192.4" cy="50.8" r=".46"/>
<circle cx="182.9" cy="50.8" r=".46"/>
<circle cx="182.1" cy="95.8" r=".46"/>
<circle cx="50.2" cy="151.6" r=".46"/>
<circle cx="50.2" cy="165.1" r=".46"/>
<circle cx="59.6" cy="151.6" r=".46"/>
<circle cx="40.3" cy="136.9" r=".46"/>
<circle cx="50.2" cy="136.9" r=".46"/>
<circle cx="40.3" cy="158" r=".46"/>
<circle cx="58.2" cy="24.4" r=".46"/>
<circle cx="48.6" cy="24.4" r=".46"/>
<circle cx="104.1" cy="36.1" r=".46"/>
<circle cx="104.1" cy="22.9" r=".46"/>
<circle cx="109.2" cy="22.9" r=".46"/>
<circle cx="106.7" cy="22.9" r=".46"/>
<circle cx="77.3" cy="165.1" r=".46"/>
<circle cx="89.5" cy="165.1" r=".46"/>
<circle cx="77.3" cy="151.6" r=".46"/>
<circle cx="97.7" cy="165.1" r=".46"/>
<circle cx="89.5" cy="146.1" r=".46"/>
<circle cx="99.1" cy="102.9" r=".46"/>
<circle cx="94" cy="106.7" r=".46"/>
<circle cx="96.5" cy="133.4" r=".46"/>
<circle cx="158.1" cy="58.9" r=".46"/>
<circle cx="158.1" cy="51.3" r=".46"/>
<circle cx="114.3" cy="80" r=".46"/>
<circle cx="136" cy="80" r=".46"/>
<circle cx="106.7" cy="43.7" r=".46"/>
<circle cx="109.2" cy="51.3" r=".46"/>
<circle cx="111.8" cy="58.9" r=".46"/>
<circle cx="111.8" cy="22.9" r=".46"/>
<circle cx="114.3" cy="22.9" r=".46"/>
<circle cx="151.4" cy="108.2" r=".46"/>
<circle cx="151.4" cy="140.6" r=".46"/>
<circle cx="70.9" cy="98.3" r=".46"/>
<circle cx="70.9" cy="110.2" r=".46"/>
<circle cx="104.3" cy="150.2" r=".46"/>
<circle cx="158.1" cy="43.7" r=".46"/>
<circle cx="158.1" cy="36.1" r=".46"/>
<circle cx="169.5" cy="43.7" r=".46"/>
<circle cx="169.5" cy="22.9" r=".46"/>
<circle cx="158.1" cy="22.9" r=".46"/>
<circle cx="148" cy="22.9" r=".46"/>
</g>
<g font-size="2.8" fill="#840000">
<text x="178" y="190.9">Title:</text>
<text x="187.7" y="190.9">Atari</text>
<text x="196.8" y="190.9">130XE</text>
<text x="208.6" y="190.9">Replica</text>
</g>
<g font-size="2.1" fill="#0000c2">
<text x="274.1" y="106.7">C</text>
<text x="145.5" y="121.5">D</text>
<text x="131.1" y="154.5">C</text>
<text x="131.1" y="159.1">D</text>
</g>
<g font-size="2.1" fill="#840000">
<text x="178" y="178">based</text>
<text x="178" y="175">Pawel</text>
<text x="185.8" y="175">Mandes</text>
<text x="185.9" y="178">on</text>
<text x="189.9" y="178">Field</text>
<text x="195.4" y="175">/</text>
<text x="196.6" y="178">Service</text>
<text x="198.3" y="175">devzine.pl</text>
<text x="206" y="178">Manual</text>
<text x="215.2" y="178">by</text>
<text x="219" y="178">JER/EIGHTBITTER</text>
<text x="178" y="184">Sheet:</text>
<text x="178" y="181.2">130XE</text>
<text x="186.2" y="184">/VIDEO/</text>
<text x="186.8" y="181.2">(64x4)</text>
<text x="196.1" y="181.2">CIO3579-001</text>
<text x="213.4" y="181.2">Rev.1</text>
<text x="221.3" y="181.2">/</text>
<text x="224.6" y="181.2">Assy</text>
<text x="231.2" y="181.2">No.</text>
<text x="236.6" y="181.2">CA200519</text>
<text x="178" y="186.7">File:</text>
<text x="184.1" y="186.7">video.kicad_sch</text>
<text x="178" y="196.9">KiCad</text>
<text x="178" y="194.1">Size:</text>
<text x="184.7" y="194.1">A4</text>
<text x="185.7" y="196.9">E.D.A.</text>
<text x="193.3" y="196.9">8.0.8</text>
<text x="200" y="194.1">Date:</text>
<text x="207" y="194.1">2025-03-24</text>
<text x="263" y="194.3">Rev:</text>
<text x="263" y="196.9">Id:</text>
<text x="267.1" y="196.9">3/6</text>
<text x="269.4" y="194.3">1.1</text>
</g>
<g font-size="1.8" fill="#840000">
<text x="35" y="11.9">1</text>
<text x="85" y="11.9">2</text>
<text x="135" y="11.9">3</text>
<text x="185" y="11.9">4</text>
<text x="235" y="11.9">5</text>
<text x="285" y="11.9">6</text>
<text x="21.3" y="18.1">BELL</text>
<text x="87.8" y="23.8">+5A</text>
<text x="271.5" y="22.7" transform="rotate(-90 271.5 22.7)">+5A</text>
<text x="20.9" y="29.1">GTIA</text>
<text x="20.9" y="25.3">+5A</text>
<text x="10.3" y="35.9">A</text>
<text x="285.3" y="35.9">A</text>
<text x="213.8" y="38.4">MONO</text>
<text x="22.1" y="48.8">FO0</text>
<text x="213.7" y="51.8">LUMINANCE</text>
<text x="54.7" y="61.5" transform="rotate(-90 54.7 61.5)">GTIA</text>
<text x="20.4" y="81.9">HALT</text>
<text x="213.7" y="81">COLOR</text>
<text x="10.3" y="85.9">B</text>
<text x="19.1" y="84.4">BPHI2</text>
<text x="187.4" y="84">+5C</text>
<text x="285.3" y="85.9">B</text>
<text x="114.5" y="92.4">START</text>
<text x="21" y="99.3">OSC</text>
<text x="114.5" y="96.2">SELECT</text>
<text x="114.5" y="100">OPTION</text>
<text x="213.6" y="96.7">CHROMINANCE</text>
<text x="20.7" y="103.8">R/W</text>
<text x="114.5" y="103.8">T0</text>
<text x="114.5" y="107.6">T1</text>
<text x="21" y="109.2">RD5</text>
<text x="202.3" y="112.5">+5A</text>
<text x="260.8" y="109.2">+5A</text>
<text x="10.3" y="135.9">C</text>
<text x="20.9" y="137.9">+5A</text>
<text x="89" y="134.3">LP</text>
<text x="108.6" y="134.3">+5A</text>
<text x="285.3" y="135.9">C</text>
<text x="260.8" y="146.6">+5A</text>
<text x="20.4" y="158.9">PHI1</text>
<text x="10.3" y="185.9">D</text>
<text x="285.3" y="185.9">D</text>
<text x="35" y="199.9">1</text>
<text x="85" y="199.9">2</text>
<text x="135" y="199.9">3</text>
<text x="185" y="199.9">4</text>
<text x="235" y="199.9">5</text>
<text x="285" y="199.9">6</text>
</g>
<g font-size="1.8" fill="#006464">
<text x="50.4" y="22.1">0.1uF</text>
<text x="51.1" y="19.5">C42</text>
<text x="104.7" y="20.4">R42</text>
<text x="105.4" y="22.5">1k</text>
<text x="110" y="20.4">R44</text>
<text x="110.8" y="22.5">1k</text>
<text x="130.9" y="21.6">L5</text>
<text x="99.1" y="28">R41</text>
<text x="115.6" y="28">R45</text>
<text x="130.8" y="25.1">FB</text>
<text x="151.1" y="25.6">C50</text>
<text x="151.1" y="28.1">10uF</text>
<text x="160" y="29.9">R46</text>
<text x="172.7" y="26.1">C51</text>
<text x="172.7" y="28.7">0.1uF</text>
<text x="185.4" y="29.9">R116</text>
<text x="61.8" y="31">GND</text>
<text x="99.7" y="30.6">1k</text>
<text x="107.3" y="33.1">R43</text>
<text x="107.3" y="35.7">1k</text>
<text x="115.6" y="30.6">1k</text>
<text x="139.7" y="32.4">R47</text>
<text x="139.8" y="34.9">36k</text>
<text x="145.9" y="34.4">GND</text>
<text x="160" y="32.5">1k6</text>
<text x="167.5" y="34.4">GND</text>
<text x="185.4" y="32.5">51</text>
<text x="42.8" y="41.1">A1</text>
<text x="42.8" y="38.6">A0</text>
<text x="42.8" y="36">~{CS}</text>
<text x="49.5" y="37" transform="rotate(-90 49.5 37)">VCC</text>
<text x="59" y="37.2" transform="rotate(-90 59 37.2)">GND</text>
<text x="61.4" y="38.6">S3</text>
<text x="130.2" y="39.1">U20C</text>
<text x="130.3" y="41.6">4050</text>
<text x="139.7" y="40">R48</text>
<text x="240.3" y="37.9" transform="rotate(-90 240.3 37.9)">VCC</text>
<text x="246.4" y="40.9">U20G</text>
<text x="259.7" y="40.2">C43</text>
<text x="271.4" y="37.9" transform="rotate(-90 271.4 37.9)">VCC</text>
<text x="276.2" y="40.9">U18E</text>
<text x="42.8" y="46.2">A3</text>
<text x="42.8" y="43.7">A2</text>
<text x="58.8" y="46.2">LUM1</text>
<text x="58.8" y="43.7">LUM0</text>
<text x="130.2" y="46.5">U20E</text>
<text x="139.7" y="47.1">R49</text>
<text x="139.8" y="42.5">18k</text>
<text x="185.4" y="43.9">Q3</text>
<text x="185.4" y="46.5">2N3904</text>
<text x="194.9" y="46.6">R204</text>
<text x="240.3" y="47.2" transform="rotate(-90 240.3 47.2)">VSS</text>
<text x="246.4" y="43.4">4050</text>
<text x="259.7" y="42.8">0.1uF</text>
<text x="271.4" y="47.2" transform="rotate(-90 271.4 47.2)">GND</text>
<text x="276.2" y="43.4">74LS08</text>
<text x="42.8" y="53.8">AN0</text>
<text x="42.8" y="51.3">FO0</text>
<text x="42.8" y="48.7">A4</text>
<text x="57.6" y="53.8">CSYNC</text>
<text x="58.8" y="48.7">LUM2</text>
<text x="58.8" y="51.3">LUM3</text>
<text x="130.2" y="49">4050</text>
<text x="139.8" y="49.6">9k1</text>
<text x="196.2" y="49.1">47</text>
<text x="204.1" y="53.1">FB</text>
<text x="204.1" y="48.6">L9</text>
<text x="42.8" y="56.4">AN1</text>
<text x="42.8" y="58.9">AN2</text>
<text x="57.6" y="56.4">COLOR</text>
<text x="61.4" y="58.9">S0</text>
<text x="130.2" y="54.2">U20B</text>
<text x="130.3" y="56.7">4050</text>
<text x="139.7" y="55.7">R50</text>
<text x="139.8" y="58.3">4k7</text>
<text x="171.5" y="55.3">R52</text>
<text x="171.5" y="57.9">2k</text>
<text x="184.8" y="57.9">100</text>
<text x="184.8" y="55.3">R53</text>
<text x="42.8" y="64">D1</text>
<text x="42.8" y="61.4">D0</text>
<text x="61.4" y="61.4">S1</text>
<text x="61.4" y="64">S2</text>
<text x="130.3" y="62">U20A</text>
<text x="130.3" y="64.5">4050</text>
<text x="139.6" y="63.1">CR4</text>
<text x="149.2" y="63.1">R51</text>
<text x="149.2" y="65.6">750</text>
<text x="237.4" y="62.5">GND</text>
<text x="268.5" y="62.5">GND</text>
<text x="42.8" y="71.6">D4</text>
<text x="42.8" y="69.1">D3</text>
<text x="42.8" y="66.5">D2</text>
<text x="61.6" y="71.6">T2</text>
<text x="61.6" y="66.5">T0</text>
<text x="61.6" y="69.1">T1</text>
<text x="130.3" y="69.2">U20F</text>
<text x="130.3" y="71.7">4050</text>
<text x="137.9" y="71.5">1N4148</text>
<text x="167.5" y="69.3">GND</text>
<text x="180.8" y="69.3">GND</text>
<text x="42.8" y="76.7">D6</text>
<text x="42.8" y="74.1">D5</text>
<text x="60.4" y="76.7">PAL</text>
<text x="61.6" y="74.1">T3</text>
<text x="130.1" y="76.9">U20D</text>
<text x="194.4" y="75.8">R203</text>
<text x="42.8" y="81.8">HALT</text>
<text x="42.8" y="79.2">D7</text>
<text x="60" y="79.2">OSC</text>
<text x="61.1" y="81.8">R~{W}</text>
<text x="118.5" y="79.2">GND</text>
<text x="130.2" y="79.5">4050</text>
<text x="195.2" y="78.3">3k3</text>
<text x="202.3" y="82.8">100uH</text>
<text x="203.7" y="78.3">L32</text>
<text x="42.8" y="84.3">PHI2</text>
<text x="51.4" y="88.7">U17</text>
<text x="59.2" y="84.3">CADJ</text>
<text x="149.1" y="87.7">L6</text>
<text x="164.3" y="84.6">R201</text>
<text x="165.1" y="87.1">6k8</text>
<text x="184.7" y="89">Q2</text>
<text x="38.1" y="91.3">PAL C014889</text>
<text x="52.3" y="91.3">/</text>
<text x="54.8" y="91.3">NTSC C014805</text>
<text x="147.2" y="91.3">100uH</text>
<text x="164.3" y="92.2">R202</text>
<text x="165" y="94.7">180</text>
<text x="184.7" y="91.5">2N3904</text>
<text x="194.2" y="92.2">R205</text>
<text x="194.8" y="94.7">150</text>
<text x="203.4" y="93.7">L31</text>
<text x="33.5" y="100.9">FB</text>
<text x="37" y="100.9">or</text>
<text x="37.3" y="96.6">L37</text>
<text x="40.1" y="100.9">470R</text>
<text x="204" y="98">FB</text>
<text x="160.1" y="103.2">GND</text>
<text x="248.6" y="104.6">R72</text>
<text x="249.4" y="107.2">1k</text>
<text x="227.9" y="113.5">2N3904</text>
<text x="227.9" y="111.2">Q6</text>
<text x="242.7" y="111.7">R70</text>
<text x="254.6" y="112.6">L8</text>
<text x="73.4" y="117.4">C206</text>
<text x="73.4" y="120">22pF</text>
<text x="217.1" y="117.8">C58</text>
<text x="217.2" y="119.9">0.1uF</text>
<text x="235.1" y="119.5">R69</text>
<text x="242.6" y="119.1">R71</text>
<text x="242.7" y="114.3">10k</text>
<text x="252.9" y="115.2">1.5uH</text>
<text x="253.2" y="119.7">C111</text>
<text x="102.2" y="122.1">U18D</text>
<text x="102.2" y="124.7">74LS08</text>
<text x="153.8" y="124.9">W2</text>
<text x="235.3" y="121.8">6k8</text>
<text x="242.6" y="121.6">470</text>
<text x="252.7" y="122.2">820pF</text>
<text x="68.8" y="126.5">GND</text>
<text x="101.2" y="129.4">R33</text>
<text x="101.9" y="131.9">3k</text>
<text x="153.8" y="127.5">0R</text>
<text x="213" y="127.6">GND</text>
<text x="221.9" y="127.6">GND</text>
<text x="231.5" y="127.6">GND</text>
<text x="243.9" y="131.9">4.433618</text>
<text x="244.1" y="129.8">Y2</text>
<text x="254.2" y="131.9">MHz</text>
<text x="265.7" y="130.5">C61</text>
<text x="217.4" y="136.4">R1</text>
<text x="224.8" y="137.9" transform="rotate(-90 224.8 137.9)">VCC</text>
<text x="227.7" y="136.4">R2</text>
<text x="265.7" y="133.1">0.1uF</text>
<text x="62.7" y="142.3">CR2</text>
<text x="81.7" y="143.1">R37</text>
<text x="217.4" y="138.9">D1</text>
<text x="217.4" y="141.5">CK1</text>
<text x="217.4" y="144">S1</text>
<text x="226.4" y="141.5">CK2</text>
<text x="227.7" y="138.9">D2</text>
<text x="227.8" y="144">S2</text>
<text x="244.1" y="140.9">C59</text>
<text x="244.1" y="143.5">22pF</text>
<text x="249.8" y="142.1">R73</text>
<text x="260.6" y="139.7">GND</text>
<text x="35.2" y="144.6">R35</text>
<text x="35.8" y="147.2">33k</text>
<text x="45.1" y="144.4">R36</text>
<text x="45.7" y="146.9">680</text>
<text x="51.5" y="149.5">220pF</text>
<text x="52.5" y="146.9">C45</text>
<text x="62.5" y="144.9">1N4148</text>
<text x="67.5" y="148.7">CR3</text>
<text x="82.6" y="145.1">1k</text>
<text x="217.4" y="146.5">Q1</text>
<text x="217.4" y="149.1">~{Q1}</text>
<text x="224.8" y="149.6" transform="rotate(-90 224.8 149.6)">GND</text>
<text x="227.6" y="149.1">~{Q2}</text>
<text x="227.6" y="146.5">Q2</text>
<text x="249.9" y="144.6">4k7</text>
<text x="33.2" y="153.8">C44</text>
<text x="90.7" y="153">0.5M</text>
<text x="91.5" y="150.5">R38</text>
<text x="226.7" y="152.6">U21</text>
<text x="226.8" y="154.5">74LS74</text>
<text x="243.3" y="150.2">C60</text>
<text x="243.3" y="152.8">56pF</text>
<text x="32.8" y="156.3">68pF</text>
<text x="53.5" y="158.2">Q1</text>
<text x="53.5" y="160.8">2N3904</text>
<text x="65.7" y="156.8">1N4148</text>
<text x="80.4" y="160.8">1nF</text>
<text x="80.4" y="158.2">C46</text>
<text x="92.3" y="160.8">1nF</text>
<text x="92.3" y="158.2">C47</text>
<text x="106.7" y="157.6">C48</text>
<text x="106.7" y="160.1">0.1uF</text>
<text x="221.9" y="159.1">GND</text>
<text x="239" y="159.1">GND</text>
<text x="48.1" y="176">GND</text>
</g>
<g font-size="1.8" fill="#000084">
<text x="17.2" y="33">A[0..15]</text>
<text x="17" y="51.4">AN[0..2]</text>
<text x="18.2" y="59">D[0..7]</text>
</g>
<g font-size="1.8" fill="#a90000">
<text x="39.7" y="34.9">32</text>
<text x="48.4" y="32.7" transform="rotate(-90 48.4 32.7)">27</text>
<text x="57.9" y="32.1" transform="rotate(-90 57.9 32.1)">3</text>
<text x="121.2" y="35.8">7</text>
<text x="132.6" y="35.8">6</text>
<text x="239.1" y="31.2" transform="rotate(-90 239.1 31.2)">1</text>
<text x="270.3" y="31.8" transform="rotate(-90 270.3 31.8)">14</text>
<text x="40.3" y="40">1</text>
<text x="40.3" y="37.5">2</text>
<text x="64.5" y="37.5">15</text>
<text x="182.6" y="40.6" transform="rotate(-90 182.6 40.6)">3</text>
<text x="39.7" y="47.6">38</text>
<text x="39.7" y="45.1">39</text>
<text x="39.7" y="42.5">40</text>
<text x="64.5" y="45.1">22</text>
<text x="64.5" y="47.6">23</text>
<text x="64.5" y="42.5">31</text>
<text x="120.6" y="43.4">11</text>
<text x="132" y="43.4">12</text>
<text x="177.4" y="43.4">2</text>
<text x="39.7" y="52.7">18</text>
<text x="39.7" y="50.2">29</text>
<text x="64.5" y="50.2">24</text>
<text x="64.5" y="52.7">25</text>
<text x="121.2" y="51.1">5</text>
<text x="132.6" y="51.1">4</text>
<text x="182.6" y="48.2" transform="rotate(-90 182.6 48.2)">1</text>
<text x="239.1" y="51.5" transform="rotate(-90 239.1 51.5)">8</text>
<text x="270.3" y="51.5" transform="rotate(-90 270.3 51.5)">7</text>
<text x="39.7" y="55.2">19</text>
<text x="39.7" y="57.8">20</text>
<text x="64.5" y="57.8">12</text>
<text x="64.5" y="55.2">21</text>
<text x="121.2" y="58.7">3</text>
<text x="132.6" y="58.7">2</text>
<text x="40.3" y="65.4">5</text>
<text x="40.3" y="62.9">6</text>
<text x="40.3" y="60.3">7</text>
<text x="64.5" y="60.3">13</text>
<text x="64.5" y="62.9">14</text>
<text x="65.1" y="65.4">8</text>
<text x="39.7" y="70.5">37</text>
<text x="40.3" y="67.9">4</text>
<text x="64.5" y="70.5">10</text>
<text x="65.1" y="67.9">9</text>
<text x="120.6" y="66.3">14</text>
<text x="132" y="66.3">15</text>
<text x="137.7" y="66.3">2</text>
<text x="144.1" y="66.3">1</text>
<text x="39.7" y="75.6">35</text>
<text x="39.7" y="73">36</text>
<text x="64.5" y="73">11</text>
<text x="64.5" y="75.6">16</text>
<text x="121.2" y="73.9">9</text>
<text x="132" y="73.9">10</text>
<text x="39.7" y="80.6">26</text>
<text x="39.7" y="83.2">30</text>
<text x="39.7" y="78.1">34</text>
<text x="64.5" y="83.2">17</text>
<text x="64.5" y="78.1">28</text>
<text x="64.5" y="80.6">33</text>
<text x="176.6" y="88.5">2</text>
<text x="181.9" y="85.7" transform="rotate(-90 181.9 85.7)">3</text>
<text x="181.9" y="93.3" transform="rotate(-90 181.9 93.3)">1</text>
<text x="223.6" y="112.6" transform="rotate(-90 223.6 112.6)">3</text>
<text x="93.7" y="117.5" transform="rotate(-90 93.7 117.5)">13</text>
<text x="98.8" y="117.5" transform="rotate(-90 98.8 117.5)">12</text>
<text x="228" y="115.4">2</text>
<text x="223.6" y="120.2" transform="rotate(-90 223.6 120.2)">1</text>
<text x="96.3" y="128.9" transform="rotate(-90 96.3 128.9)">11</text>
<text x="214.9" y="135.3">1</text>
<text x="214.9" y="137.8">2</text>
<text x="223.6" y="133.6" transform="rotate(-90 223.6 133.6)">14</text>
<text x="230.8" y="137.8">12</text>
<text x="230.8" y="135.3">13</text>
<text x="59.3" y="142.3" transform="rotate(-90 59.3 142.3)">1</text>
<text x="214.9" y="140.3">3</text>
<text x="214.9" y="142.9">4</text>
<text x="230.8" y="142.9">10</text>
<text x="230.8" y="140.3">11</text>
<text x="59.3" y="148.7" transform="rotate(-90 59.3 148.7)">2</text>
<text x="214.9" y="145.4">5</text>
<text x="214.9" y="148">6</text>
<text x="231.4" y="148">8</text>
<text x="231.4" y="145.4">9</text>
<text x="49.9" y="154.9" transform="rotate(-90 49.9 154.9)">3</text>
<text x="65.6" y="151.4">1</text>
<text x="71.9" y="151.4">2</text>
<text x="223.6" y="152.1" transform="rotate(-90 223.6 152.1)">7</text>
<text x="44.7" y="157.7">2</text>
<text x="49.9" y="162.5" transform="rotate(-90 49.9 162.5)">1</text>
</g>
<g font-size="1.8" fill="#009600">
<text x="37.2" y="37.4">A0</text>
<text x="37.2" y="45">A339</text>
<text x="37.2" y="47.5">A438</text>
<text x="37.2" y="42.4">A240</text>
<text x="35.9" y="52.6">AN0</text>
<text x="35.9" y="57.7">AN2</text>
<text x="37.1" y="60.2">D0</text>
<text x="37.1" y="65.3">D2</text>
<text x="37.1" y="67.8">D3</text>
<text x="37.1" y="70.4">D4</text>
<text x="37.1" y="72.9">D5</text>
<text x="37.1" y="75.5">D6</text>
<text x="37.1" y="78">D7</text>
</g>
<g font-size="1.8" fill="#0f0f0f">
<text x="37.2" y="39.9">A1</text>
<text x="35.9" y="55.1">AN1</text>
<text x="37.1" y="62.8">D1</text>
</g>
<g font-size="1.8" fill="#0000c2">
<text x="32.6" y="116.7">When</text>
<text x="32.6" y="118.7">then</text>
<text x="37.9" y="118.7">C206</text>
<text x="38.6" y="116.7">L37</text>
<text x="43.3" y="116.7">is</text>
<text x="44" y="118.7">is</text>
<text x="46.1" y="116.7">swapped</text>
<text x="46.8" y="118.7">not</text>
<text x="51" y="118.7">mounted</text>
<text x="55.3" y="116.7">by</text>
<text x="58.6" y="116.7">resistor</text>
<text x="135" y="153.9">NOT REQUIRED FOR NTSC</text>
<text x="135.3" y="158.6">ADD JUMPER</text>
<text x="148.7" y="158.6">W2 FOR NTSC</text>
</g>
<g font-size=".9" fill="#a90000">
<text x="97.4" y="148.5" transform="rotate(-90 97.4 148.5)">3</text>
<text x="99.2" y="150">2</text>
<text x="97.4" y="152.9" transform="rotate(-90 97.4 152.9)">1</text>
</g>
</svg>
